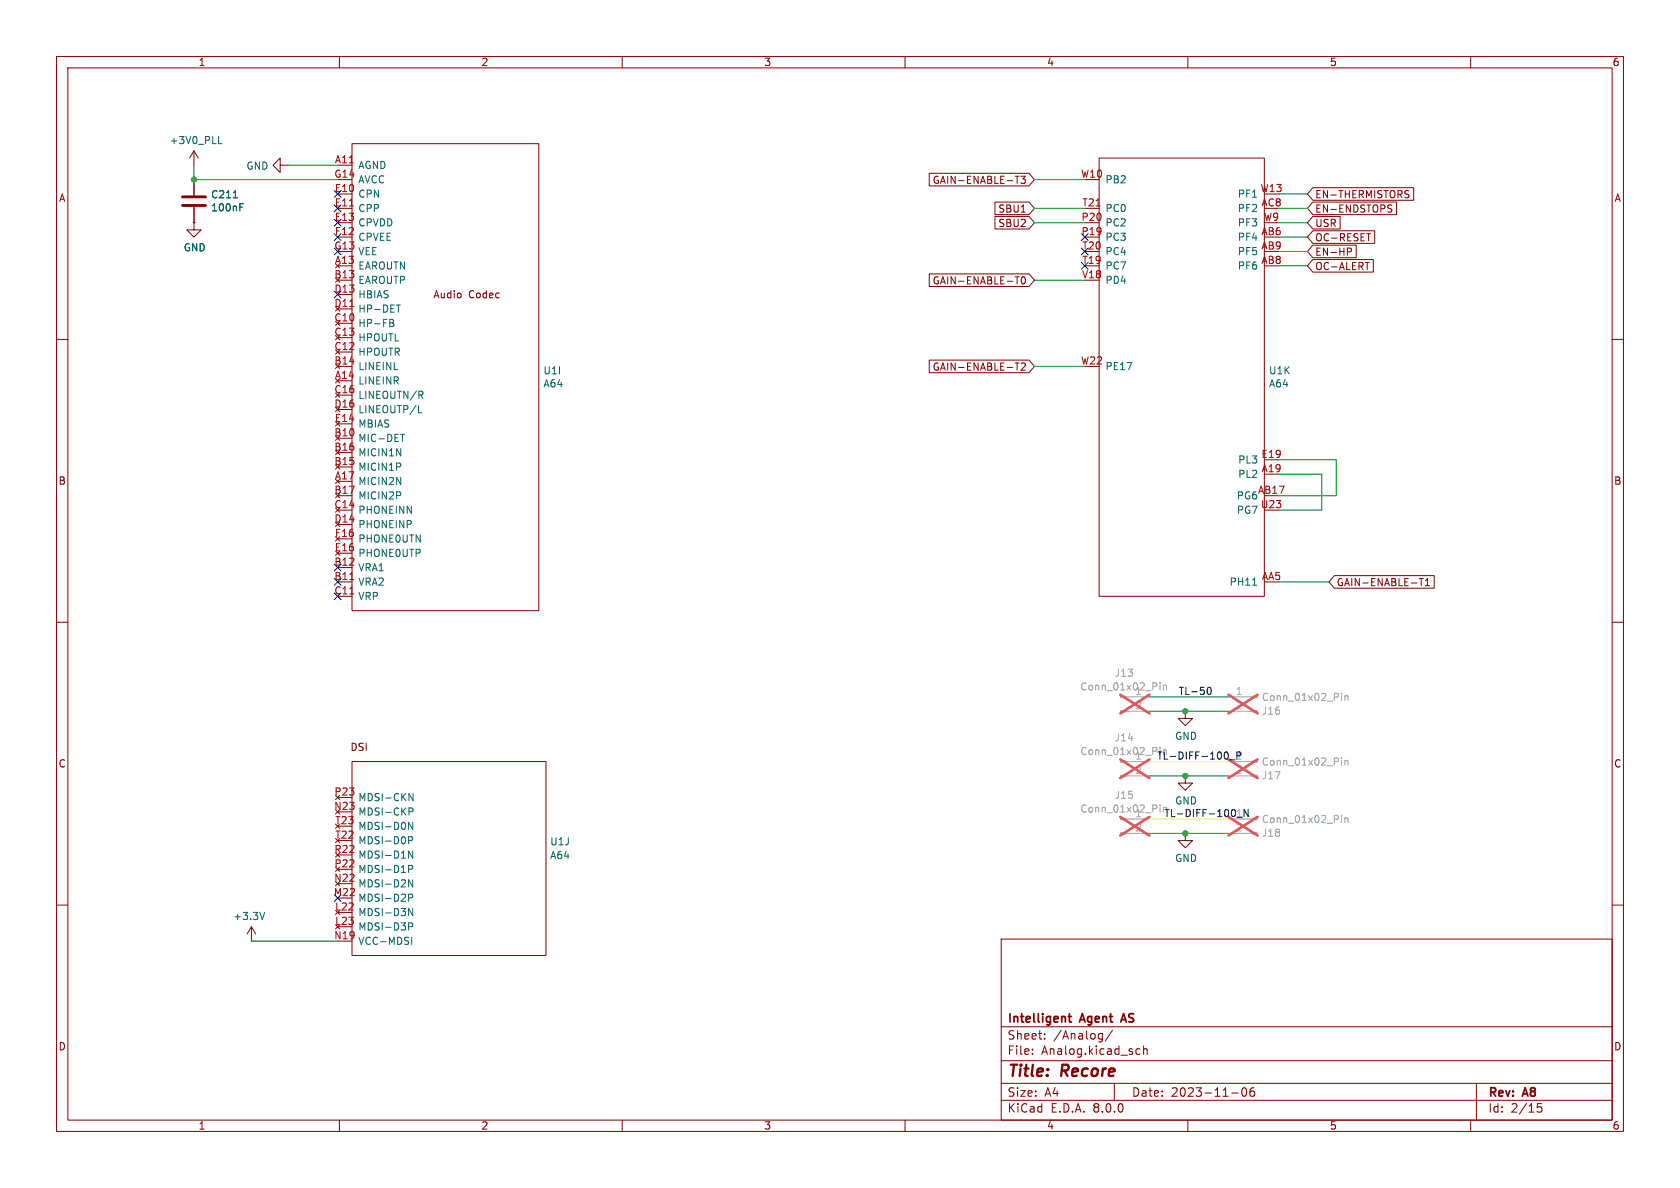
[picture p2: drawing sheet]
<svg xmlns="http://www.w3.org/2000/svg" width="297mm" height="210mm" viewBox="0 0 297 210" stroke-linecap="round" stroke-linejoin="round" font-family="sans-serif">
<g fill="none" stroke="#840000" stroke-width=".18">
<path d="M10 10h277v190h-277zM12 12h273v186h-273zM60 10v2M110 10v2M160 10v2M210 10v2M260 10v2M34.3 39.4v1.2h1.3l-1.3 1.3-1.3-1.3h1.3M34.3 39.4h.1M34.3 26.7v2.5M34.3 31.8v2.7M34.3 36.6v2.8"/>
<path d="M34.3 26.7l-.8 1.2M34.3 26.7l.8 1.2M49.5 29.2v-1.3l-1.2 1.3 1.2 1.3v-1.3h1.3M50.8 29.2h.1M62.2 25.4h33v82.6h-33zM164.3 30.6h17.6l1 1.2-1 1.1h-17.6zM175.9 38.3h6l1 1.1-1 1.1h-6zM175.9 35.7h6l1 1.1-1 1.1h-6zM179.5 31.2h.7M180.5 31.2h.8l-.5 .4 .4 .2v.5l-.2 .1-.5-.1M194.3 27.9h29.2v77.5h-29.2zM232.1 35.7h14.8v2.2h-14.8l-1-1.1z"/>
<path d="M232.1 33.2h17.8v2.2h-17.8l-1-1.1zM232.1 38.3h4.8v2.2h-4.8l-1-1.1zM245.6 36.8l.3 .2 .2 .3-.3 .2h-.3M245.6 36.2l.5 .1M248.6 33.7l.5 .1M248.8 34.4l.3 .2-.3 .4M10 60h2M59.3 54.2l.8 .8M60.1 54.2l-.8 .8M164.3 48.4h17.6l1 1.1-1 1.1h-17.6zM179.5 48.9h.7M180.7 49l.1-.1a.68 .68 0 0 1 .5 .7 .68 .68 0 0 1-.5 .6 .84 .84 0 0 1-.1-1.2z"/>
<path d="M232.1 45.9h10.7v2.2h-10.7l-1-1.1zM232.1 40.8h10.9v2.2h-10.9l-1-1.1zM232.1 43.3h7.7v2.3h-7.7l-1-1.1zM238.2 43.9h.5l.2 .2-.1 .4h-.6M241.3 46.4h.8M241.6 41.3h.7M285 60h2M59.3 66.9l.8 .8M59.3 64.4l.8 .8M59.3 74.5l.8 .8M60.1 66.9l-.8 .8M60.1 64.4l-.8 .8"/>
<path d="M60.1 74.5l-.8 .8M164.3 63.7h17.6l1 1.1-1 1.1h-17.6zM179.5 64.2h.7M180.5 64.3l.5-.1 .3 .3-.8 .9h.8M59.3 84.7l.8 .8M59.3 87.2l.8 .8M59.3 92.3l.8 .8M60.1 84.7l-.8 .8M60.1 87.2l-.8 .8M60.1 92.3l-.8 .8M10 110h2M235.9 101.8h17.6v2.2h-17.6l-1-1.1z"/>
<path d="M250.9 102.3h.7M251.3 102.3v1.2M252 103.5h.7M252 102.6l.3-.3v1.2M285 110h2M62.2 134.6h34.3v34.3h-34.3zM209.5 125.7v1.3h1.3l-1.3 1.3-1.2-1.3h1.2M209.5 125.7h.1M209.5 137.2v1.2h1.3l-1.3 1.3-1.2-1.3h1.2M209.5 137.2h.1M10 160h2M59.3 155.8l.8 .8"/>
<path d="M59.3 153.3l.8 .8M59.3 150.7l.8 .8M59.3 148.2l.8 .8M60.1 155.8l-.8 .8M60.1 153.3l-.8 .8M60.1 150.7l-.8 .8M60.1 148.2l-.8 .8M209.5 147.3v1.3h1.3l-1.3 1.3-1.2-1.3h1.2M209.5 147.3h.1M285 160h2M44.4 166.4h.1M44.4 163.8l.8 1.3"/>
<path d="M44.4 163.8v2.6M44.4 163.8l-.7 1.3M59.3 160.9l.8 .8M60.1 160.9l-.8 .8M177 166h108v32h-108zM60 198v2M110 198v2M160 198v2M177 194.5h108M177 191.5h108M177 187.5h108M177 181.5h108"/>
<path d="M182.5 186.3v.1M182.5 185.5v.1M184.7 183.6v.1M184.7 182.8v.1M194.5 182.7l.4 .1M194.9 182.7v1.2l-.3 .3M194.9 183.6l-.4 .1M196.7 182.1l-1.3 2M197 191.5v3M201 186.3h.5M201 185.5h.5M202.2 185.5l.2-.1 .3 .1 .1 .9"/>
<path d="M202.2 184.9v1.5M210 198v2M217.7 193.2h1.2M219.7 192.4l.2-.1a.81 .81 0 0 1 .6 .6 .81 .81 0 0 1-.3 .8l-.2 .1a.81 .81 0 0 1-.3-1.4zM221.7 192.3a.59 .59 0 0 0-.7 .6v.6l.1 .2 .4 .1 .2-.1 .1-.5-.1-.3h-.5l-.2 .3M260 198v2M261 191.5v6.5M272.5 195.1h-.7l-.1 .7 .3-.1h.5l.1 .3-.1 .5-.2 .1-.6-.1"/>
</g>
<path d="M188.8 179.7h.6M189.1 179.2v1.3l.3 .2M198.6 179.2l-.5 1.5M198.3 180.3h.7" fill="none" stroke="#840000" stroke-width=".3"/>
<path d="M199 125.7h4.2M199 123.2h4.2M199 137.2h4.2M199 134.6h4.2M217.2 125.7h4.2M217.2 123.2h4.2M217.2 137.2h4.2M217.2 134.6h4.2M199 147.3h4.2M199 144.8h4.2M217.2 147.3h4.2M217.2 144.8h4.2" fill="none" stroke="#a1a1a1" stroke-width=".18"/>
<g fill="#a1a1a1" stroke="#a1a1a1" stroke-width=".18">
<path d="M198.1 125.6h.9v.3h-.9z"/>
<path d="M198.1 123.1h.9v.2h-.9z"/>
<path d="M221.4 137h.8v.3h-.8z"/>
<path d="M221.4 134.5h.8v.2h-.8z"/>
<path d="M221.4 147.2h.8v.2h-.8z"/>
<path d="M221.4 144.7h.8v.2h-.8z"/>
<path d="M221.4 125.6h.8v.3h-.8z"/>
<path d="M221.4 123.1h.8v.2h-.8z"/>
<path d="M198.1 147.2h.9v.2h-.9z"/>
<path d="M198.1 144.7h.9v.2h-.9z"/>
<path d="M198.1 137h.9v.3h-.9z"/>
<path d="M198.1 134.5h.9v.2h-.9z"/>
</g>
<g fill="none" stroke="#989898" stroke-width=".18">
<path d="M205.1 120.7v.1M205.1 121.1v.9M205.1 132.1v.2M205.7 121.1v.9M205.7 121.2l.2-.1 .3 .1v.8M237.2 122.6v.1M237.2 123v.8M237.2 134v.1M237.2 134.4v.9M237.8 123v.8M237.8 134.4v.9M237.8 134.5l.1-.1 .4 .1v.8"/>
<path d="M237.8 123.1l.1-.1h.4v.8M205.1 142.3v.1M205.1 142.7v.9M237.2 144.1v.2M237.2 144.6v.8M237.8 144.6v.8M237.8 144.7l.1-.1h.4v.8"/>
</g>
<path d="M198 122.8l5.2 3.3M198 134.2l5.2 3.3M203.2 122.8l-5.2 3.3M203.2 134.2l-5.2 3.3M217.2 134.2l5.1 3.3M217.2 122.8l5.1 3.3M222.3 134.2l-5.1 3.3M222.3 122.8l-5.1 3.3M198 144.4l5.2 3.3M203.2 144.4l-5.2 3.3M217.2 144.4l5.1 3.3M222.3 144.4l-5.1 3.3" fill="none" stroke="#e65255" stroke-width=".46"/>
<g fill="none" stroke="#006464" stroke-width=".18">
<path d="M38.6 25.4h.6M41.3 35h.7M42.4 36.6h.4M42.4 36h.6M68.9 56.5l.6 .1 .1 .2-.3 .3M68.9 57.1h.4M69.3 57.1l.3 .2v.3l-.7 .1M70.1 53.9h.7M70.8 76.8h.7M74 73h.6M74.1 69.2h.4l.3 .2-.1 .4h-.6M74.4 69.8l.4 .6"/>
<path d="M221.4 103.4h.8M72.2 145.4l.8 1.2v-1.2M72.2 147.9h.5l.3 .2-.2 .4-.6 .1M72.2 150.4l.8 1.3v-1.3M72.2 153h.5l.3 .2-.2 .4h-.6M72.2 155.5l.8 1.3v-1.3M72.2 158.1h.5l.3 .2-.2 .4h-.6M72.3 142.8h.5l.2 .3-.1 .3-.6 .1M72.3 140.3l.7 1.2v-1.2M46.8 161.3l-.4 1.3M72.2 160.6l.8 1.3v-1.3M72.2 163.1h.5l.3 .3-.2 .3-.6 .1"/>
<path d="M72.8 165.7v1.2"/>
</g>
<path d="M32.3 36.3h4M32.3 34.8h4" fill="none" stroke="#840000" stroke-width=".51"/>
<path d="M61.8 36.4h.7M61.8 54.2h.8M61.8 102.5h.8M61.8 105h.8" fill="none" stroke="#a90000" stroke-width=".18"/>
<path d="M213.4 122l.1-.4 .2-.1a.68 .68 0 0 1 .4 .6 .68 .68 0 0 1-.4 .7l-.2-.2-.1-.3M217.4 134.3h1M218.7 144.5h.9M220.7 143.1v1.3l-.8-1.3v1.3" fill="none" stroke="#0f0f0f" stroke-width=".18"/>
<path d="M203.2 134.6h14M203.2 144.8h14" fill="none" stroke="#fffc00" stroke-width=".18"/>
<g fill="none" stroke="#009600" stroke-width=".18">
<path d="M34.3 29.2v2.6h25.4M50.8 29.2h8.9M182.9 39.4h8.9M182.9 36.8h8.9M182.9 31.8h8.9M226.1 34.3h5M226.1 39.4h5M226.1 36.8h5M182.9 49.5h8.9M226.1 47h5M226.1 41.9h5M226.1 44.5h5"/>
<path d="M182.9 64.8h8.9M226.1 83.8h7.6v6.4h-7.6M226.1 81.3h10.1v6.3h-10.1M226.1 102.9h8.8M203.2 125.7h14M203.2 123.2h14M203.2 137.2h14M203.2 147.3h14M44.4 166.4h15.3"/>
</g>
<g fill="none" stroke="#000084" stroke-width=".18">
<path d="M59.1 33.7l1.2 1.2M59.1 36.2l1.2 1.2M59.1 38.8l1.2 1.2M60.3 33.7l-1.2 1.2M60.3 36.2l-1.2 1.2M60.3 38.8l-1.2 1.2M59.1 43.8l1.2 1.3M59.1 41.3l1.2 1.2M59.1 51.5l1.2 1.2M60.3 43.8l-1.2 1.3M60.3 41.3l-1.2 1.2M60.3 51.5l-1.2 1.2"/>
<path d="M191.2 46.4l1.2 1.2M191.2 43.8l1.2 1.3M191.2 41.3l1.2 1.2M192.4 46.4l-1.2 1.2M192.4 43.8l-1.2 1.3M192.4 41.3l-1.2 1.2M59.1 99.7l1.2 1.2M60.3 99.7l-1.2 1.2M59.1 102.3l1.2 1.2M59.1 104.8l1.2 1.2M60.3 102.3l-1.2 1.2M60.3 104.8l-1.2 1.2"/>
<path d="M59.1 158.1l1.2 1.3M60.3 158.1l-1.2 1.3"/>
</g>
<g fill="#009600" stroke="#009600" stroke-width=".18">
<circle cx="34.3" cy="31.8" r=".46"/>
<circle cx="209.5" cy="137.2" r=".46"/>
<circle cx="209.5" cy="125.7" r=".46"/>
<circle cx="209.5" cy="147.3" r=".46"/>
</g>
<g font-size="2.8" fill="#840000">
<text x="178" y="190.9">Title:</text>
<text x="187.7" y="190.9">Recore</text>
</g>
<g font-size="2.1" fill="#840000">
<text x="178" y="184">Sheet:</text>
<text x="178" y="181.2">Intelligent</text>
<text x="186.2" y="184">/Analog/</text>
<text x="191.1" y="181.2">Agent</text>
<text x="199" y="181.2">AS</text>
<text x="178" y="186.7">File:</text>
<text x="184.1" y="186.7">Analog.kicad_sch</text>
<text x="178" y="196.9">KiCad</text>
<text x="178" y="194.1">Size:</text>
<text x="184.7" y="194.1">A4</text>
<text x="185.7" y="196.9">E.D.A.</text>
<text x="193.3" y="196.9">8.0.0</text>
<text x="200" y="194.1">Date:</text>
<text x="207" y="194.1">2023-11-06</text>
<text x="263" y="194.3">Rev:</text>
<text x="263" y="196.9">Id:</text>
<text x="267.1" y="196.9">2/15</text>
<text x="269.4" y="194.3">A8</text>
</g>
<g font-size="1.8" fill="#840000">
<text x="35" y="11.9">1</text>
<text x="85" y="11.9">2</text>
<text x="135" y="11.9">3</text>
<text x="185" y="11.9">4</text>
<text x="235" y="11.9">5</text>
<text x="285" y="11.9">6</text>
<text x="10.3" y="35.9">A</text>
<text x="164.8" y="32.7">GAIN-ENABLE-T3</text>
<text x="232.4" y="35.2">EN-THERMISTORS</text>
<text x="285.3" y="35.9">A</text>
<text x="176.4" y="40.3">SBU2</text>
<text x="176.4" y="37.8">SBU1</text>
<text x="232.4" y="37.8">EN-ENDSTOPS</text>
<text x="232.4" y="40.3">USR</text>
<text x="232.4" y="47.9">OC-ALERT</text>
<text x="232.4" y="42.9">OC-RESET</text>
<text x="232.4" y="45.4">EN-HP</text>
<text x="76.5" y="52.9">Audio</text>
<text x="82.8" y="52.9">Codec</text>
<text x="164.8" y="50.5">GAIN-ENABLE-T0</text>
<text x="164.8" y="65.7">GAIN-ENABLE-T2</text>
<text x="10.3" y="85.9">B</text>
<text x="285.3" y="85.9">B</text>
<text x="236.2" y="103.8">GAIN-ENABLE-T1</text>
<text x="10.3" y="135.9">C</text>
<text x="61.8" y="133">DSI</text>
<text x="285.3" y="135.9">C</text>
<text x="10.3" y="185.9">D</text>
<text x="285.3" y="185.9">D</text>
<text x="35" y="199.9">1</text>
<text x="85" y="199.9">2</text>
<text x="135" y="199.9">3</text>
<text x="185" y="199.9">4</text>
<text x="235" y="199.9">5</text>
<text x="285" y="199.9">6</text>
</g>
<g font-size="1.8" fill="#006464">
<text x="29.9" y="25.7">+3V0_PLL</text>
<text x="37.2" y="35.3">C211</text>
<text x="43.5" y="30.2">GND</text>
<text x="63.2" y="30.1">AGND</text>
<text x="63.2" y="35.2">CPN</text>
<text x="63.2" y="32.6">AVCC</text>
<text x="195.3" y="32.6">PB2</text>
<text x="218.7" y="35.2">PF1</text>
<text x="37.2" y="37.6">100nF</text>
<text x="63.2" y="37.7">CPP</text>
<text x="63.2" y="40.2">CPVDD</text>
<text x="195.3" y="40.2">PC2</text>
<text x="195.3" y="37.7">PC0</text>
<text x="218.7" y="37.7">PF2</text>
<text x="218.7" y="40.2">PF3</text>
<text x="32.4" y="44.6">GND</text>
<text x="63.2" y="47.9">EAROUTN</text>
<text x="63.2" y="42.8">CPVEE</text>
<text x="63.2" y="45.3">VEE</text>
<text x="195.3" y="42.8">PC3</text>
<text x="195.3" y="47.9">PC7</text>
<text x="195.3" y="45.3">PC4</text>
<text x="218.7" y="42.8">PF4</text>
<text x="218.7" y="47.9">PF6</text>
<text x="218.7" y="45.3">PF5</text>
<text x="63.2" y="50.4">EAROUTP</text>
<text x="63.2" y="52.9">HBIAS</text>
<text x="195.3" y="50.4">PD4</text>
<text x="63.2" y="58">HP-FB</text>
<text x="63.2" y="55.5">HP-DET</text>
<text x="63.2" y="65.6">LINEINL</text>
<text x="63.2" y="63.1">HPOUTR</text>
<text x="63.2" y="60.6">HPOUTL</text>
<text x="195.3" y="65.6">PE17</text>
<text x="63.2" y="68.2">LINEINR</text>
<text x="63.2" y="70.7">LINEOUTN/R</text>
<text x="96" y="66.4">U1I</text>
<text x="96" y="68.7">A64</text>
<text x="224.2" y="66.4">U1K</text>
<text x="224.2" y="68.7">A64</text>
<text x="63.2" y="73.3">LINEOUTP/L</text>
<text x="63.2" y="75.8">MBIAS</text>
<text x="63.2" y="78.3">MIC-DET</text>
<text x="63.2" y="83.4">MICIN1P</text>
<text x="63.2" y="80.9">MICIN1N</text>
<text x="218.8" y="82.1">PL3</text>
<text x="63.2" y="86">MICIN2N</text>
<text x="63.2" y="88.5">MICIN2P</text>
<text x="218.6" y="88.5">PG6</text>
<text x="218.8" y="84.7">PL2</text>
<text x="63.2" y="91">PHONEINN</text>
<text x="63.2" y="93.6">PHONEINP</text>
<text x="218.6" y="91">PG7</text>
<text x="63.2" y="101.2">VRA1</text>
<text x="63.2" y="98.7">PHONE0UTP</text>
<text x="63.2" y="96.1">PHONE0UTN</text>
<text x="63.2" y="103.7">VRA2</text>
<text x="63.2" y="106.3">VRP</text>
<text x="217.3" y="103.7">PH11</text>
<text x="207.6" y="131">GND</text>
<text x="63.2" y="141.8">MDSI-CKN</text>
<text x="207.6" y="142.4">GND</text>
<text x="63.2" y="144.4">MDSI-CKP</text>
<text x="63.2" y="149.5">MDSI-D0P</text>
<text x="63.2" y="146.9">MDSI-D0N</text>
<text x="97.2" y="149.6">U1J</text>
<text x="63.2" y="154.5">MDSI-D1P</text>
<text x="63.2" y="152">MDSI-D1N</text>
<text x="97.2" y="152.1">A64</text>
<text x="207.6" y="152.6">GND</text>
<text x="63.2" y="159.6">MDSI-D2P</text>
<text x="63.2" y="157.1">MDSI-D2N</text>
<text x="41.1" y="162.8">+3.3V</text>
<text x="63.2" y="162.2">MDSI-D3N</text>
<text x="63.2" y="164.7">MDSI-D3P</text>
<text x="63.2" y="167.2">VCC-MDSI</text>
</g>
<g font-size="1.8" fill="#a90000">
<text x="59.1" y="29">A11</text>
<text x="59" y="31.5">G14</text>
<text x="59.1" y="34">E10</text>
<text x="191" y="31.5">W10</text>
<text x="222.8" y="34">W13</text>
<text x="59.1" y="36.6">E11</text>
<text x="59.1" y="39.1">E13</text>
<text x="59.1" y="41.7">F12</text>
<text x="191.1" y="41.7">P19</text>
<text x="191.1" y="39.1">P20</text>
<text x="191.2" y="36.6">T21</text>
<text x="222.9" y="41.7">AB6</text>
<text x="222.9" y="36.6">AC8</text>
<text x="223.4" y="39.1">W9</text>
<text x="59" y="44.2">G13</text>
<text x="59.1" y="46.7">A13</text>
<text x="191.2" y="46.7">T19</text>
<text x="191.2" y="44.2">T20</text>
<text x="222.9" y="46.7">AB8</text>
<text x="222.9" y="44.2">AB9</text>
<text x="59" y="49.3">B13</text>
<text x="59" y="51.8">D13</text>
<text x="191.2" y="49.3">V18</text>
<text x="59" y="56.9">C10</text>
<text x="59" y="59.4">C13</text>
<text x="59" y="54.4">D11</text>
<text x="59" y="64.5">B14</text>
<text x="59" y="62">C12</text>
<text x="191" y="64.5">W22</text>
<text x="59" y="69.6">C16</text>
<text x="59.1" y="67.1">A14</text>
<text x="59" y="77.2">B10</text>
<text x="59" y="72.1">D16</text>
<text x="59.1" y="74.7">E14</text>
<text x="59" y="82.3">B15</text>
<text x="59" y="79.8">B16</text>
<text x="222.9" y="81">E19</text>
<text x="222.9" y="83.6">A19</text>
<text x="59" y="87.4">B17</text>
<text x="59" y="89.9">C14</text>
<text x="59.1" y="84.8">A17</text>
<text x="222.3" y="87.4">AB17</text>
<text x="222.8" y="89.9">U23</text>
<text x="59" y="92.5">D14</text>
<text x="59.1" y="95">F16</text>
<text x="59" y="100.1">B12</text>
<text x="59.1" y="97.5">E16</text>
<text x="59" y="102.6">B11</text>
<text x="59" y="105.2">C11</text>
<text x="223" y="102.6">AA5</text>
<text x="59" y="143.3">N23</text>
<text x="59" y="140.7">P23</text>
<text x="59.2" y="148.3">T22</text>
<text x="59.2" y="145.8">T23</text>
<text x="59" y="156">N22</text>
<text x="59" y="153.4">P22</text>
<text x="59" y="150.9">R22</text>
<text x="58.9" y="158.5">M22</text>
<text x="59.1" y="161">L22</text>
<text x="59" y="166.1">N19</text>
<text x="59.1" y="163.6">L23</text>
</g>
<g font-size="1.8" fill="#989898">
<text x="197" y="119.8">J13</text>
<text x="190.9" y="122.3">Conn_01x02_Pin</text>
<text x="200.6" y="122.9">1</text>
<text x="223" y="124.1">Conn_01x02_Pin</text>
<text x="197" y="131.3">J14</text>
<text x="223" y="126.5">J16</text>
<text x="190.9" y="133.7">Conn_01x02_Pin</text>
<text x="200.6" y="134.4">1</text>
<text x="223" y="135.5">Conn_01x02_Pin</text>
<text x="223" y="138">J17</text>
<text x="190.9" y="143.8">Conn_01x02_Pin</text>
<text x="197" y="141.4">J15</text>
<text x="200.6" y="144.5">1</text>
<text x="223" y="145.7">Conn_01x02_Pin</text>
<text x="223" y="148.1">J18</text>
</g>
<g font-size="1.8" fill="#aaa">
<text x="200.6" y="125.5">2</text>
<text x="218.4" y="122.9">1</text>
<text x="218.4" y="125.5">2</text>
<text x="200.6" y="136.9">2</text>
<text x="218.4" y="136.9">2</text>
<text x="200.6" y="147.1">2</text>
<text x="218.4" y="147.1">2</text>
</g>
<g font-size="1.8" fill="#0f0f0f">
<text x="208.3" y="122.9">TL-50</text>
<text x="204.5" y="134.4">TL-DIFF-100_P</text>
<text x="218.4" y="134.4">1</text>
<text x="205.7" y="144.5">TL-DIFF-100_N1</text>
</g>
</svg>
